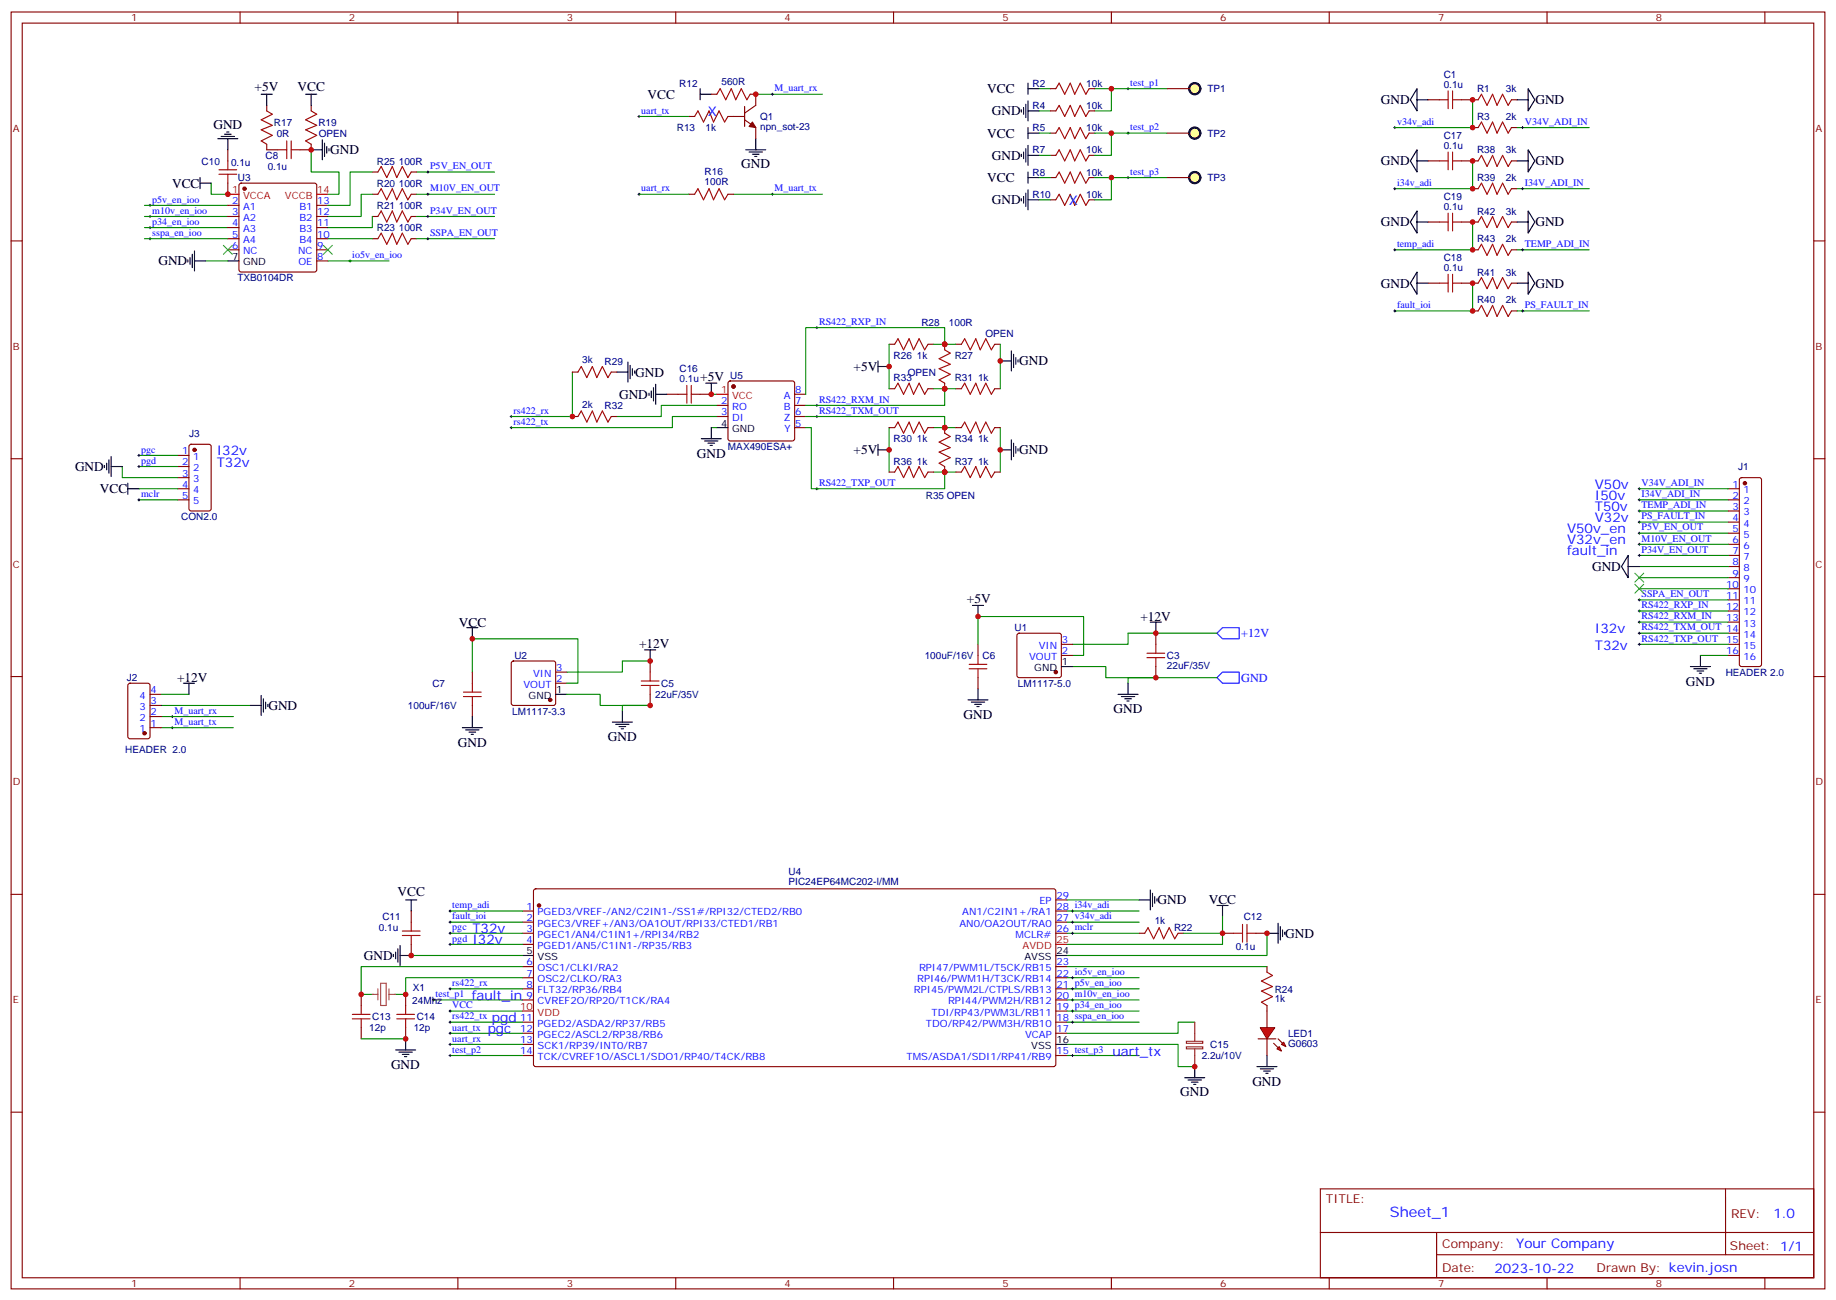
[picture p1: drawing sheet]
<svg xmlns="http://www.w3.org/2000/svg" width="583mm" height="413mm" viewBox="0 0 583 413" stroke-linecap="round" stroke-linejoin="round" font-family="sans-serif">
<g fill="none" stroke="#870000" stroke-width=".35">
<path d="M3.5 3.8h575.8v405.4h-575.8zM7.1 7.3h568.6v398.3h-568.6zM76.2 3.8v3.5M145.3 3.8v3.5M214.5 3.8v3.5M283.6 3.8v3.5M352.8 3.8v3.5M421.9 3.8v3.5M491.1 3.8v3.5M560.2 3.8v3.5M118.2 54.6h1.7M130.5 54.6h1.8"/>
<path d="M333.4 56.4h1.7M345.7 56.4h1.8M3.5 76.5h3.6M218.7 61.7h1.8M231.1 61.7h1.7M575.7 76.5h3.6M227.5 128.7h3.6M227.5 132.2h3.6M231.3 121.1l.5-.2h19.7l.5 .2 .2 .5v17.7l-.2 .5-.5 .2h-19.7l-.5-.3-.2-.4v-17.7zM252.2 128.7h3.6M252.2 132.2h3.6M252.2 135.7h3.6"/>
<path d="M252.2 125.2h3.6M3.5 145.6h3.6M548.6 155.2h3.5M548.6 158.7h3.5M552.3 151.8l.5-.2h5.6l.5 .2 .3 .5v58.6l-.3 .5-.5 .2h-5.6l-.5-.2-.2-.5v-58.6zM575.7 145.6h3.6M548.6 162.2h3.5M548.6 165.7h3.5M548.6 169.3h3.5M548.6 172.8h3.5M548.6 176.3h3.5M548.6 179.8h3.5"/>
<path d="M548.6 183.4h3.5M548.6 186.9h3.5M548.6 190.4h3.5M548.6 194h3.5M548.6 197.5h3.5M3.5 214.8h3.6M40.8 217.1l.5-.2h5.6l.7 .4v16.5l-.4 .7h-5.9l-.7-.4v-16.5zM149.9 213.4v3.5M206.4 209.8v3.6M310.4 204.5v3.6M310.4 215.1v3.6M323 201.2l.5-.2h12.7l.5 .2 .2 .5v12.7l-.2 .5-.5 .2h-12.7l-.5-.2-.2-.5v-12.7z"/>
<path d="M336.9 204.5h3.5M336.9 208.1h3.5M366.9 201v3.5M366.9 211.6v3.5M548.6 201h3.5M548.6 204.5h3.5M548.6 208.1h3.5M575.7 214.8h3.6M47.6 231h3.6M47.6 227.5h3.6M47.6 223.9h3.6M47.6 220.4h3.6"/>
<path d="M149.9 223.9v3.6M206.4 220.4v3.5M3.5 283.9h3.6M575.7 283.9h3.6M3.5 353.1h3.6M575.7 353.1h3.6M419.1 377.4h156.6v28.2h-156.6zM547.7 377.4v20.9M419.1 391.2h156.5M456 398.3h119.6M456 391.2v14.2M76.2 405.6v3.6"/>
<path d="M145.3 405.6v3.6M214.5 405.6v3.6M283.6 405.6v3.6M352.8 405.6v3.6M421.9 405.6v3.6M491.1 405.6v3.6M560.2 405.6v3.6"/>
</g>
<g fill="none" stroke="#008700" stroke-width=".35">
<path d="M202.8 61.7h15.9M232.8 61.7h28.3M225.8 135.7h1.7M225.8 125.2h1.7M310.4 204.5v-8.8h33.6v12.4h-3.6M340.4 211.6h10.6v3.5h15.9M366.9 215.1h-8.8v1.8M366.9 215.1h19.4M386.3 201h-28.2v3.5h-17.7M539.8 208.1h8.8M51.2 231h22.9M51.2 227.5h22.9"/>
<path d="M51.2 223.9h28.2M51.2 220.4h8.8"/>
</g>
<g fill="#870000" stroke="#870000" stroke-width=".35">
<circle cx="232.8" cy="122.7" r=".53"/>
<circle cx="45.9" cy="232.8" r=".53"/>
<circle cx="553.9" cy="153.4" r=".53"/>
<circle cx="335.1" cy="213.4" r=".53"/>
</g>
<path d="M227.5 125.2h3.6" fill="none" stroke="#f00" stroke-width=".35"/>
<g fill="none" stroke="#000" stroke-width=".35">
<path d="M326.3 56.4h3.5M326.3 54.6v3.5M227.5 135.7h3.6M148.2 199.2h3.5M149.9 199.2v3.6M308.7 192.2h3.5M310.4 192.2v3.5M365.1 197.5h3.6M366.9 197.5v3.5M58.2 216.9h3.5M60 216.9v3.5M204.6 206.3h3.5"/>
<path d="M206.4 206.3v3.5M310.4 218.7v3.5M336.9 211.6h3.5M358.1 216.9v3.5M536.6 211.6h6.3M537.6 212.3h4.3M538.7 213h2.1M539.4 213.7h.7M539.8 208.1v3.5M79.4 223.9h3.5M82.9 220.8v6.3M83.6 221.8v4.3"/>
<path d="M84.3 222.9v2.1M85 223.6v.7M307.3 222.2h6.3M308.3 222.9h4.3M309.4 223.6h2.1M310.1 224.3h.7M354.9 220.4h6.3M356 221.1h4.2M357 221.8h2.1M357.7 222.5h.7"/>
</g>
<g fill="none" stroke="#000" stroke-width=".32">
<path d="M357.7 28.2h.7M358.1 27.8v.7M357.7 56.4h.7M357.7 42.3h.7M358.1 41.9v.7M358.1 56v.7M202.5 61.7h.7M202.8 61.3v.7M244.8 61.7h.7M245.2 61.3v.7M520 158.7h.7M520 155.2h.7"/>
<path d="M520.3 154.8v.7M520.3 158.3v.7M520 165.7h.7M520 162.2h.7M520 172.8h.7M520 169.3h.7M520.3 161.9v.7M520.3 165.4v.7M520.3 168.9v.7M520.3 172.4v.7M520 197.5h.7M520 194h.7"/>
<path d="M520 190.4h.7M520.3 190.1v.7M520.3 193.6v.7M520.3 197.1v.7M54.3 231h.7M54.3 227.5h.7M54.7 227.1v.7M54.7 230.6v.8"/>
</g>
<g fill="none" stroke="#a10000" stroke-width=".35">
<path d="M119.9 54.6l1.1-1.8 1.8 3.6 1.7-3.6 1.4 3.6 1.8-3.6 1.8 3.6 1-1.8M335.1 56.4l1.1-1.8 1.8 3.5 1.7-3.5 1.4 3.5 1.8-3.5 1.8 3.5 1-1.7M220.5 61.7l1-1.8 1.8 3.5 1.8-3.5 1.4 3.5 1.7-3.5 1.8 3.5 1.1-1.7M147.1 219.7h5.7M149.9 216.9v2.8M203.6 216.2h5.6M203.6 217.6h5.6M206.4 213.4v2.8M206.4 217.6v2.8M307.6 210.9h5.7M307.6 212.3h5.7M310.4 208.1v2.8"/>
<path d="M310.4 212.3v2.8M364.1 207.4h5.6M364.1 208.8h5.6M366.9 204.5v2.9M366.9 208.8v2.8M147.1 221.1h5.7M149.9 221.1v2.8"/>
</g>
<path d="M386.3 215.1l1.8-1.7h5.2v3.5h-5.2zM386.3 201l1.8-1.8h5.2v3.6h-5.2z" fill="none" stroke="#00f" stroke-width=".35"/>
<circle cx="379.2" cy="56.4" r="1.76" fill="#ff9" stroke="#000" stroke-width=".71"/>
<path d="M333.4 42.3h1.7M345.7 42.3h1.8M370.4 56.4h7.1M333.4 63.4h1.7M345.7 63.4h1.8" fill="none" stroke="#870000" stroke-width=".35"/>
<path d="M329.8 56.4h3.6M347.5 56.4h22.9M352.8 56.4v7h-5.3M329.8 63.4h3.6" fill="none" stroke="#008700" stroke-width=".35"/>
<path d="M326.3 40.5v3.5M326.3 42.3h3.5M324.2 63.1v.7M324.9 62.4v2.1M325.6 61.3v4.2M326.3 63.4h3.5M326.3 60.3v6.3" fill="none" stroke="#000" stroke-width=".35"/>
<path d="M335.1 42.3l1.1-1.8 1.8 3.5 1.7-3.5 1.4 3.5 1.8-3.5 1.8 3.5 1-1.7M335.1 63.4l1.1-1.7 1.8 3.5 1.7-3.5 1.4 3.5 1.8-3.5 1.8 3.5 1-1.8" fill="none" stroke="#a10000" stroke-width=".35"/>
<circle cx="379.2" cy="42.3" r="1.76" fill="#ff9" stroke="#000" stroke-width=".71"/>
<path d="M333.4 35.2h1.7M345.7 35.2h1.8M333.4 49.3h1.7M345.7 49.3h1.8M370.4 42.3h7.1" fill="none" stroke="#870000" stroke-width=".35"/>
<path d="M329.8 35.2h3.6M329.8 28.2h3.6M347.5 28.2h22.9M352.8 28.2v7h-5.3M329.8 42.3h3.6M329.8 49.3h3.6M347.5 42.3h22.9M352.8 42.3v7h-5.3" fill="none" stroke="#008700" stroke-width=".35"/>
<path d="M324.2 34.9v.7M324.9 34.1v2.2M325.6 33.1v4.2M326.3 32v6.4M326.3 35.2h3.5M324.2 49v.7M324.9 48.3v2.1M325.6 47.2v4.2M326.3 49.3h3.5M326.3 46.1v6.4" fill="none" stroke="#000" stroke-width=".35"/>
<path d="M335.1 35.2l1.1-1.8 1.8 3.6 1.7-3.6 1.4 3.6 1.8-3.6 1.8 3.6 1-1.8M335.1 49.3l1.1-1.7 1.8 3.5 1.7-3.5 1.4 3.5 1.8-3.5 1.8 3.5 1-1.8" fill="none" stroke="#a10000" stroke-width=".35"/>
<circle cx="379.2" cy="28.2" r="1.76" fill="#ff9" stroke="#000" stroke-width=".71"/>
<g fill="none" stroke="#870000" stroke-width=".35">
<path d="M84.7 33.4v1.8M98.8 33.4v1.8M218.7 37h1.8M225.8 29.9h1.7M231.1 37h5.3M236.4 38l3.5 2.5v3.5M236.4 33.8v6.3M238.1 29.9h1.8v3.5l-3.5 2.5M333.4 28.2h1.7M345.7 28.2h1.8M370.4 28.2h7.1M453.3 31.7h3.5"/>
<path d="M463.9 31.7h5.3M479.8 31.7h1.7M72.3 47.6v3.5M72.3 58.1v3.6M76.1 58.3l.5-.2h23.2l.5 .2 .2 .5v26.9l-.2 .5-.5 .2h-23.2l-.5-.3-.3-.4v-26.9zM84.7 45.8v1.8h3.5M98.8 45.8v1.8h-3.6M467.4 40.5h1.8M479.8 40.5h1.7M72.3 75.8h3.5M72.3 68.7h3.5M72.3 65.2h3.5"/>
<path d="M72.3 72.2h3.5M72.3 79.3h3.5M100.5 75.8h3.6M100.5 68.7h3.6M100.5 65.2h3.6M100.5 72.2h3.6M100.5 79.3h3.6M118.2 75.8h1.7M118.2 68.7h1.7M118.2 61.7h1.7M130.5 75.8h1.8M130.5 68.7h1.8"/>
<path d="M130.5 61.7h1.8M100.5 82.8h3.6M181.7 118.1h1.7M194 118.1h1.8M282.2 109.3h1.8M294.6 109.3h1.7M299.9 109.3v1.8M303.4 109.3h1.8M315.7 109.3h1.8M181.7 132.2h1.7M194 132.2h1.8M211.7 125.2h3.5"/>
<path d="M222.2 125.2h3.6M282.2 123.4h1.8M282.2 135.7h1.8M294.6 123.4h1.7M294.6 135.7h1.7M299.9 121.6v1.8M299.9 135.7v1.8M303.4 123.4h1.8M303.4 135.7h1.8M315.7 123.4h1.8M315.7 135.7h1.8M282.2 149.9h1.8"/>
<path d="M294.6 149.9h1.7M299.9 148.1v1.8M303.4 149.9h1.8M315.7 149.9h1.8M162.5 210l.5-.2h12.7l.5 .2 .2 .5v12.7l-.2 .5-.5 .2h-12.7l-.5-.2-.2-.5v-12.7zM176.4 216.9h3.5M176.4 213.4h3.5M165.8 289.2h3.5M165.8 292.7h3.5M165.8 296.3h3.5M165.8 299.8h3.5M169.6 282.4l.4-.2h164.7l.4 .7v55.3l-.7 .4-164.6-.1-.5-.6v-55z"/>
<path d="M335.1 285.7h3.6M335.1 289.2h3.6M335.1 292.7h3.6M335.1 296.3h3.6M165.8 306.8h3.5M165.8 310.4h3.5M165.8 313.9h3.5M165.8 317.4h3.5M335.1 306.8h3.6M335.1 310.4h3.6M335.1 313.9h3.6M335.1 317.4h3.6"/>
<path d="M165.8 324.5h3.5M165.8 328h3.5M165.8 335.1h3.5M165.8 331.5h3.5M335.1 321h3.6M335.1 324.5h3.6M335.1 328h3.6M335.1 335.1h3.6"/>
</g>
<g fill="none" stroke="#000" stroke-width=".35">
<path d="M82.9 29.9h3.5M84.7 29.9v3.5M97 29.9h3.5M98.8 29.9v3.5M222.2 29.9h3.6M222.2 28.2v3.5M326.3 28.2h3.5M326.3 26.4v3.5M98.8 47.6h3.5M102.3 44.4v6.3M103 45.4v4.3M103.7 46.5v2.1"/>
<path d="M104.4 47.2v.7M236.7 47.6h6.4M237.8 48.3h4.2M238.8 49h2.1M239.5 49.7h.7M239.9 44v3.6M61.7 79.7v6.3M59.6 82.5v.7M60.3 81.8v2.1M61 80.7v4.2M61.7 82.8h3.6M72.3 82.8h3.5"/>
<path d="M195.8 118.1h3.5M199.3 114.9v6.4M200 116v4.2M200.7 117.1v2.1M201.4 117.8v.7M278.7 114.6v3.5M278.7 116.3h3.5M317.5 114.6h3.5M321 111.4v6.4M321.7 112.5v4.2M322.4 113.5v2.1M323.1 114.2v.7"/>
<path d="M206 124.8v.7M206.7 124.1v2.1M207.4 123v4.3M208.1 125.2h3.6M208.1 122v6.3M222.6 139.3h6.4M223.7 140h4.2M224 121.6h3.5M225.8 121.6v3.6M225.8 135.7v3.6M321 139.6v6.4M224.7 140.7h2.1"/>
<path d="M225.4 141.4h.7M278.7 142.8h3.5M278.7 141v3.6M317.5 142.8h3.5M321.7 140.7v4.2M322.4 141.7v2.2M323.1 142.5v.7M146.8 231h6.3M147.8 231.7h4.2M148.9 232.4h2.1M149.6 233.1h.7M149.9 227.5v3.5"/>
<path d="M176.4 220.4h3.5M194.4 229.2h6.3M195.4 229.9h4.3M196.5 230.6h2.1M197.2 231.4h.7M197.6 225.7v3.5M165.8 303.3h3.5M335.1 303.3h3.6M335.1 331.5h3.6"/>
</g>
<g fill="none" stroke="#a10000" stroke-width=".35">
<path d="M84.7 35.2l1.7 1.1-3.5 1.7 3.5 1.8-3.5 1.4 3.5 1.8-3.5 1.7 1.8 1.1M98.8 35.2l1.7 1.1-3.5 1.7 3.5 1.8-3.5 1.4 3.5 1.8-3.5 1.7 1.8 1.1M220.5 37l1-1.8 1.8 3.5 1.8-3.5 1.4 3.5 1.7-3.5 1.8 3.5 1.1-1.7M227.5 29.9l1.1-1.7 1.8 3.5 1.7-3.5 1.4 3.5 1.8-3.5 1.8 3.5 1-1.8M335.1 28.2l1.1-1.8 1.8 3.5 1.7-3.5 1.4 3.5 1.8-3.5 1.8 3.5 1-1.7M456.8 31.7h2.9M459.7 28.9v5.6M461.1 31.7h2.8M461.1 28.9v5.6M469.2 31.7l1.1-1.8 1.7 3.5 1.8-3.5 1.4 3.5 1.8-3.5 1.7 3.5 1.1-1.7M69.5 55.3h5.6M69.5 53.9h5.6"/>
<path d="M72.3 51.1v2.8M72.3 55.3v2.8M88.2 47.6h2.8M91 44.7v5.7M92.4 44.7v5.7M92.4 47.6h2.8M469.2 40.5l1.1-1.8 1.7 3.6 1.8-3.6 1.4 3.6 1.8-3.6 1.7 3.6 1.1-1.8M119.9 75.8l1.1-1.8 1.8 3.5 1.7-3.5 1.4 3.5 1.8-3.5 1.8 3.5 1-1.7M119.9 68.7l1.1-1.7 1.8 3.5 1.7-3.5 1.4 3.5 1.8-3.5 1.8 3.5 1-1.8M119.9 61.7l1.1-1.8 1.8 3.5 1.7-3.5 1.4 3.5 1.8-3.5 1.8 3.5 1-1.7M183.4 118.1l1.1-1.8 1.8 3.6 1.7-3.6 1.4 3.6 1.8-3.6 1.8 3.6 1-1.8M284 109.3l1-1.8 1.8 3.6 1.8-3.6 1.4 3.6 1.7-3.6 1.8 3.6 1.1-1.8"/>
<path d="M299.9 111.1l1.7 1-3.5 1.8 3.5 1.7-3.5 1.5 3.5 1.7-3.5 1.8 1.8 1M305.2 109.3l1-1.8 1.8 3.6 1.7-3.6 1.4 3.6 1.8-3.6 1.8 3.6 1-1.8M183.4 132.2l1.1-1.7 1.8 3.5 1.7-3.5 1.4 3.5 1.8-3.5 1.8 3.5 1-1.8M215.2 125.2h2.8M218 122.3v5.7M219.4 125.2h2.8M219.4 122.3v5.7M284 123.4l1-1.8 1.8 3.6 1.8-3.6 1.4 3.6 1.7-3.6 1.8 3.6 1.1-1.8M284 135.7l1-1.7 1.8 3.5 1.8-3.5 1.4 3.5 1.7-3.5 1.8 3.5 1.1-1.8M299.9 137.5l1.7 1.1-3.5 1.7 3.5 1.8-3.5 1.4 3.5 1.8-3.5 1.7 1.8 1.1M305.2 123.4l1-1.8 1.8 3.6 1.7-3.6 1.4 3.6 1.8-3.6 1.8 3.6 1-1.8M305.2 135.7l1-1.7 1.8 3.5 1.7-3.5 1.4 3.5 1.8-3.5 1.8 3.5 1-1.8"/>
<path d="M284 149.9l1-1.8 1.8 3.5 1.8-3.5 1.4 3.5 1.7-3.5 1.8 3.5 1.1-1.7M305.2 149.9l1-1.8 1.8 3.5 1.7-3.5 1.4 3.5 1.8-3.5 1.8 3.5 1-1.7"/>
</g>
<g fill="none" stroke="#008700" stroke-width=".35">
<path d="M202.8 37h15.9M239.9 29.9h21.2M467.4 31.7v8.8h-24.7M45.9 75.8h26.4M45.9 72.2h26.4M45.9 68.7h26.4M45.9 65.2h26.4M65.3 82.8h7M181.7 118.1v14.1h-19.4M282.2 109.3v14.1M296.3 109.3h7.1M299.9 109.3v-5.3h-44.1v21.2"/>
<path d="M317.5 109.3v14.1M227.5 132.2h-14.1v3.5h-51.1M227.5 128.7h-17.6v3.5h-14.1M255.8 135.7h1.7v19.5h42.4v-5.3M255.8 132.2h44.1v3.5M282.2 135.7v14.2M296.3 135.7h7.1M296.3 123.4h7.1M299.9 123.4v5.3h-44.1M317.5 135.7v14.2M296.3 149.9h7.1M149.9 213.4v-10.6h33.5v14.1h-3.5"/>
<path d="M206.4 209.8h-8.8v3.6h-17.7M179.9 220.4h10.6v3.5h15.9h-8.8v1.8M142.9 289.2h22.9M142.9 296.3h22.9M142.9 292.7h22.9M142.9 299.8h22.9M338.7 285.7h22.9M338.7 289.2h22.9M338.7 296.3h22.9M338.7 292.7h22.9M388.1 296.3v3.5h-49.4M402.2 296.3v7h-63.5"/>
<path d="M130.5 303.3h35.3M137.6 317.4h28.2M142.9 313.9h22.9M165.8 306.8h-51.1v8.9h3.5M165.8 310.4h-37v5.3h-3.6M338.7 310.4h22.9M338.7 317.4h22.9M338.7 313.9h22.9M142.9 321h22.9M142.9 324.5h22.9M142.9 335.1h22.9M142.9 331.5h22.9"/>
<path d="M142.9 328h22.9M338.7 331.5h35.2v7.1h5.3M338.7 321h22.9M338.7 324.5h22.9M338.7 335.1h22.9M379.2 324.5h-5.3v3.5h-35.2"/>
</g>
<g fill="none" stroke="#000" stroke-width=".32">
<path d="M202.5 37h.7M202.8 36.6v.7M244.8 29.9h.7M245.2 29.6v.7M442.4 40.5h.7M442.7 40.1v.8M47.3 72.2h.7M47.3 68.7h.7M47.3 65.2h.7M47.3 75.8h.7M47.6 64.8v.7M47.6 68.4v.7"/>
<path d="M47.6 71.9v.7M47.6 75.4v.7M110.8 82.8h.7M111.1 82.5v.7M258.9 104h.7M259.3 103.6v.8M161.9 132.2h.7M161.9 135.7h.7M162.3 131.9v.7M162.3 135.4v.7M258.9 132.2h.7M258.9 128.7h.7"/>
<path d="M259.3 128.3v.7M259.3 131.9v.7M258.9 155.2h.7M259.3 154.8v.7M142.5 292.7h.7M142.5 289.2h.7M142.9 288.9v.7M142.9 292.4v.7M340.1 292.7h.7M340.1 289.2h.7M340.4 288.9v.7M340.4 292.4v.7"/>
<path d="M142.5 313.9h.7M142.9 313.5v.8M340.1 313.9h.7M340.1 310.4h.7M340.1 317.4h.7M340.4 310v.7M340.4 313.5v.8M340.4 317.1v.7M142.5 324.5h.7M142.5 328h.7M142.5 331.5h.7M142.9 324.1v.7"/>
<path d="M142.9 327.7v.7M142.9 331.2v.7M340.1 324.5h.7M340.1 321h.7M340.4 320.6v.7M340.4 324.1v.7"/>
</g>
<g fill="#870000" stroke="#870000" stroke-width=".35">
<path d="M238.8 38.7l1.1 1.8-2.1-.4z"/>
<circle cx="174.6" cy="222.2" r=".53"/>
<circle cx="77.6" cy="59.9" r=".53"/>
<circle cx="171.1" cy="287.4" r=".53"/>
</g>
<path d="M72.3 61.7h3.5M100.5 61.7h3.6M335.1 299.8h3.6M165.8 321h3.5" fill="none" stroke="#f00" stroke-width=".35"/>
<path d="M70.9 77.9l2.8 2.8M73.7 77.9l-2.8 2.8M102.7 77.9l2.8 2.8M105.5 77.9l-2.8 2.8" fill="none" stroke="#3c3" stroke-width=".35"/>
<g fill="#f00" stroke="#870000" stroke-width=".35">
<path d="M400 326.2h4.6l-2.4 3.6z"/>
<path d="M399.3 329.8h5.7z"/>
</g>
<g fill="#870000" stroke="#870000" stroke-width=".35">
<path d="M405.7 329.8l1.4 1.4z"/>
<path d="M404.3 331.2l1.4 1.4z"/>
</g>
<g fill="#f00" stroke="#870000" stroke-width=".35">
<path d="M406.8 331.5l.7-.7 .7 1.4z"/>
<path d="M405.3 333l.7-.8 .8 1.5z"/>
</g>
<path d="M361.6 296.3h1.8M373.9 296.3h1.8M388.1 296.3h3.5M398.6 296.3h3.6M402.2 306.8v1.8M402.2 319.2v7M402.2 329.8v5.3" fill="none" stroke="#870000" stroke-width=".35"/>
<g fill="none" stroke="#000" stroke-width=".35">
<path d="M361.6 285.7h3.5M365.1 282.5v6.4M365.8 283.6v4.2M366.5 284.6v2.1M367.2 285.3v.7M386.3 287.4h3.5M388.1 287.4v3.6M402.2 296.3h3.5M405.7 293.1v6.3M406.4 294.1v4.3M407.1 295.2v2.1M407.8 295.9v.7"/>
<path d="M379.2 338.6v3.5M399 338.6h6.3M400 339.3h4.3M402.2 335.1v3.5M376.1 342.1h6.3M377.1 342.8h4.3M378.2 343.5h2.1M378.9 344.2h.7M401.1 340h2.1M401.8 340.7h.7"/>
</g>
<path d="M363.4 296.3l1-1.8 1.8 3.5 1.7-3.5 1.5 3.5 1.7-3.5 1.8 3.5 1-1.7M391.6 296.3h2.8M394.4 293.4v5.7M395.8 296.3h2.8M395.8 293.4v5.7M402.2 308.6l1.7 1.1-3.5 1.7 3.5 1.8-3.5 1.4 3.5 1.8-3.5 1.7 1.8 1.1" fill="none" stroke="#a10000" stroke-width=".35"/>
<path d="M376.6 330.6h5.2v.6h-5.2zM376.6 332.3h5.2v.7h-5.2zM379.2 324.5v6M379.2 333v5.6" fill="none" stroke="#8c2424" stroke-width=".35"/>
<path d="M388.1 291v5.3h-12.4M338.7 306.8h63.5" fill="none" stroke="#008700" stroke-width=".35"/>
<path d="M142.5 296.3h.7M142.5 299.8h.7M142.9 295.9v.7M142.9 299.4v.7" fill="none" stroke="#000" stroke-width=".32"/>
<path d="M118.2 315.7h1.7M119.9 313.9v3.5M120.8 312.1h1.8v7.1h-1.8zM123.5 313.9v3.5M123.5 315.7h1.7" fill="none" stroke="#a64a4a" stroke-width=".35"/>
<g fill="#a64a4a">
<circle cx="118.2" cy="315.7" r=".18"/>
<circle cx="125.2" cy="315.7" r=".18"/>
</g>
<g fill="none" stroke="#a10000" stroke-width=".35">
<path d="M456.8 51.1h2.9M459.7 48.3v5.6M461.1 51.1h2.8M461.1 48.3v5.6M469.2 51.1l1.1-1.8 1.7 3.5 1.8-3.5 1.4 3.5 1.8-3.5 1.7 3.5 1.1-1.7M469.2 59.9l1.1-1.8 1.7 3.6 1.8-3.6 1.4 3.6 1.8-3.6 1.7 3.6 1.1-1.8M456.8 70.5h2.9M459.7 67.7v5.6M461.1 67.7v5.6M461.1 70.5h2.8M469.2 70.5l1.1-1.8 1.7 3.5 1.8-3.5 1.4 3.5 1.8-3.5 1.7 3.5 1.1-1.7M469.2 79.3l1.1-1.8 1.7 3.6 1.8-3.6 1.4 3.6 1.8-3.6 1.7 3.6 1.1-1.8"/>
<path d="M456.8 89.9h2.9M459.7 87.1v5.6M461.1 87.1v5.6M461.1 89.9h2.8M469.2 98.7l1.1-1.8 1.7 3.6 1.8-3.6 1.4 3.6 1.8-3.6 1.7 3.6 1.1-1.8M469.2 89.9l1.1-1.8 1.7 3.6 1.8-3.6 1.4 3.6 1.8-3.6 1.7 3.6 1.1-1.8M127.7 297h5.6M127.7 295.6h5.6M130.5 292.7v2.9M130.5 297v2.8M114.7 319.2v2.8M128.8 319.2v2.8"/>
<path d="M111.8 323.4h5.7M111.8 322h5.7M114.7 323.4v2.8M125.9 323.4h5.7M125.9 322h5.7M128.8 323.4v2.8"/>
</g>
<g fill="none" stroke="#870000" stroke-width=".35">
<path d="M453.3 51.1h3.5M463.9 51.1h5.3M467.4 59.9h1.8M479.8 51.1h1.7M479.8 59.9h1.7M453.3 70.5h3.5M463.9 70.5h5.3M467.4 79.3h1.8M479.8 70.5h1.7M479.8 79.3h1.7M453.3 89.9h3.5M463.9 89.9h5.3"/>
<path d="M467.4 98.7h1.8M479.8 98.7h1.7M479.8 89.9h1.7M56.4 144.6h3.6M56.4 148.1h3.6M56.4 151.6h3.6M56.4 155.2h3.6M56.4 158.7h3.6M60.2 141.2l.5-.2h5.6l.7 .5v20l-.4 .7h-5.9l-.7-.5v-20zM130.5 289.2v3.5M130.5 299.8v3.5M114.7 315.7v3.5"/>
<path d="M128.8 315.7v3.5M114.7 326.2v3.6M128.8 326.2v3.6"/>
</g>
<g fill="none" stroke="#000" stroke-width=".35">
<path d="M449.8 28.2v7l-2.1-3.5zM449.8 31.7h3.5M481.5 31.7h3.6M485.1 28.2l2.1 3.5-2.1 3.5zM63.5 58.1h3.5M63.5 56.4v3.5M69.1 44h6.4M70.2 43.3h4.2M71.3 42.6h2.1M72 41.9h.7M72.3 44v3.6M449.8 47.6v7l-2.1-3.5z"/>
<path d="M449.8 51.1h3.5M481.5 51.1h3.6M485.1 47.6l2.1 3.5-2.1 3.5zM449.8 67v7l-2.1-3.5zM449.8 70.5h3.5M481.5 70.5h3.6M485.1 67l2.1 3.5-2.1 3.5zM449.8 86.4v7l-2.1-3.5zM449.8 89.9h3.5M481.5 89.9h3.6M485.1 86.4l2.1 3.5-2.1 3.5zM33.2 147.7v.7"/>
<path d="M33.9 147v2.2M34.6 146v4.2M35.3 148.1h3.5M35.3 144.9v6.4M40.6 155.2h3.5M40.6 153.4v3.5M516.8 176.3v7.1l-2.1-3.6zM516.8 179.8h3.5M128.8 285.7h3.5M130.5 285.7v3.5M124.9 303v.7M125.6 302.3v2.1"/>
<path d="M126.3 301.2v4.2M127 303.3h3.5M127 300.1v6.4M125.6 333.3h6.3M126.6 334h4.3M127.7 334.7h2.1M128.4 335.4h.7M128.8 329.8v3.5"/>
</g>
<g fill="none" stroke="#008700" stroke-width=".35">
<path d="M67 58.1v3.6h5.3M98.8 47.6v7h8.8v7.1h-3.5M118.2 54.6h-7.1v10.6h-7M132.3 54.6h24.7M467.4 51.1v8.8h-24.7M481.5 40.5h23M481.5 59.9h23M104.1 75.8h14.1M118.2 61.7h-3.5v7h-10.6M118.2 68.7v3.5h-14.1M132.3 75.8h24.7M132.3 61.7h24.7"/>
<path d="M132.3 68.7h24.7M467.4 70.5v8.8h-24.7M481.5 79.3h23M104.1 82.8h19.4M467.4 89.9v8.8h-24.7M481.5 98.7h23M38.8 148.1v3.5h17.6M44.1 144.6h12.3M44.1 148.1h12.3M44.1 155.2h12.3M44.1 158.7h12.3M520.3 155.2h28.3"/>
<path d="M520.3 158.7h28.3M520.3 162.2h28.3M520.3 165.7h28.3M520.3 179.8h28.3M520.3 176.3h28.3M520.3 172.8h28.3M520.3 169.3h28.3M520.3 197.5h28.3M520.3 194h28.3M520.3 190.4h28.3M520.3 186.9h28.3M520.3 183.4h28.3"/>
<path d="M520.3 204.5h28.3M520.3 201h28.3M114.7 329.8h14.1"/>
</g>
<g fill="none" stroke="#000" stroke-width=".32">
<path d="M135.5 54.6h.7M135.8 54.3v.7M442.4 59.9h.7M442.7 59.5v.8M483 59.9h.7M483 40.5h.7M483.3 40.1v.8M483.3 59.5v.8M135.5 61.7h.7M135.5 68.7h.7M135.5 75.8h.7M135.8 61.3v.7"/>
<path d="M135.8 68.4v.7M135.8 75.4v.7M442.4 79.3h.7M442.7 79v.7M483 79.3h.7M483.3 79v.7M442.4 98.7h.7M442.7 98.4v.7M483 98.7h.7M483.3 98.4v.7M43.7 144.6h.7M43.7 148.1h.7"/>
<path d="M43.7 158.7h.7M44.1 144.2v.7M44.1 147.7v.7M44.1 158.3v.7M520 176.3h.7M520.3 176v.7M520 201h.7M520 204.5h.7M520.3 200.7v.7M520.3 204.2v.7M340.1 296.3h.7M340.4 295.9v.7"/>
<path d="M137.2 317.4h.7M137.6 317.1v.7M142.5 321h.7M142.5 335.1h.7M142.9 320.6v.7M142.9 334.7v.7M340.1 335.1h.7M340.4 334.7v.7"/>
</g>
<circle cx="61.7" cy="142.8" r=".53" fill="#870000" stroke="#870000" stroke-width=".35"/>
<path d="M518.9 182l2.9 2.8M518.9 185.5l2.9 2.8M521.8 182l-2.9 2.8M521.8 185.5l-2.9 2.8" fill="none" stroke="#3c3" stroke-width=".35"/>
<g fill="#c00">
<circle cx="225.8" cy="125.2" r=".88"/>
<circle cx="310.4" cy="195.7" r=".88"/>
<circle cx="149.9" cy="202.8" r=".88"/>
<circle cx="206.4" cy="209.8" r=".88"/>
<circle cx="366.9" cy="201" r=".88"/>
<circle cx="366.9" cy="215.1" r=".88"/>
<circle cx="239.9" cy="29.9" r=".88"/>
<circle cx="299.9" cy="149.9" r=".88"/>
<circle cx="299.9" cy="135.7" r=".88"/>
<circle cx="299.9" cy="109.3" r=".88"/>
<circle cx="299.9" cy="123.4" r=".88"/>
<circle cx="282.2" cy="142.8" r=".88"/>
<circle cx="282.2" cy="116.3" r=".88"/>
<circle cx="181.7" cy="132.2" r=".88"/>
<circle cx="317.5" cy="114.6" r=".88"/>
<circle cx="317.5" cy="142.8" r=".88"/>
<circle cx="352.8" cy="28.2" r=".88"/>
<circle cx="352.8" cy="42.3" r=".88"/>
<circle cx="352.8" cy="56.4" r=".88"/>
<circle cx="467.4" cy="40.5" r=".88"/>
<circle cx="206.4" cy="223.9" r=".88"/>
<circle cx="379.2" cy="338.6" r=".88"/>
<circle cx="388.1" cy="296.3" r=".88"/>
<circle cx="402.2" cy="296.3" r=".88"/>
<circle cx="128.8" cy="329.8" r=".88"/>
<circle cx="128.8" cy="315.7" r=".88"/>
<circle cx="114.7" cy="315.7" r=".88"/>
<circle cx="130.5" cy="303.3" r=".88"/>
<circle cx="72.3" cy="61.7" r=".88"/>
<circle cx="98.8" cy="47.6" r=".88"/>
<circle cx="467.4" cy="31.7" r=".88"/>
<circle cx="467.4" cy="51.1" r=".88"/>
<circle cx="467.4" cy="59.9" r=".88"/>
<circle cx="467.4" cy="98.7" r=".88"/>
<circle cx="467.4" cy="89.9" r=".88"/>
<circle cx="467.4" cy="70.5" r=".88"/>
<circle cx="467.4" cy="79.3" r=".88"/>
</g>
<text font-size="4.6" fill="#00f" x="441.2" y="386.4">Sheet_1</text>
<g font-size="4.2">
<text x="80.8" y="28.7">+5V</text>
<text x="94.5" y="28.7">VCC</text>
<text x="313.4" y="29.5">VCC</text>
<text x="205.6" y="31.3">VCC</text>
<text x="438.3" y="33.1">GND</text>
<text x="487.4" y="33.1">GND</text>
<text x="67.7" y="40.8">GND</text>
<text x="314.9" y="36.6">GND</text>
<text x="313.4" y="43.6">VCC</text>
<text x="104.8" y="49">GND</text>
<text x="235.3" y="53.2">GND</text>
<text x="314.9" y="50.8">GND</text>
<text x="438.3" y="52.5">GND</text>
<text x="487.4" y="52.5">GND</text>
<text x="54.6" y="59.6">VCC</text>
<text x="313.4" y="57.8">VCC</text>
<text x="314.9" y="64.9">GND</text>
<text x="438.3" y="71.9">GND</text>
<text x="487.4" y="71.9">GND</text>
<text x="50.3" y="84.2">GND</text>
<text x="438.3" y="91.3">GND</text>
<text x="487.4" y="91.3">GND</text>
<text x="201.6" y="119.5">GND</text>
<text x="271" y="117.8">+5V</text>
<text x="323.5" y="116">GND</text>
<text x="222.2" y="120.9">+5V</text>
<text x="196.5" y="126.6">GND</text>
<text x="23.8" y="149.5">GND</text>
<text x="221.2" y="145.4">GND</text>
<text x="271" y="144.2">+5V</text>
<text x="323.5" y="144.2">GND</text>
<text x="31.7" y="156.6">VCC</text>
<text x="505.4" y="181.3">GND</text>
<text x="306.9" y="191.5">+5V</text>
<text x="362" y="197.1">+12V</text>
<text x="145.7" y="198.9">VCC</text>
<text x="202.8" y="205.6">+12V</text>
<text x="56.2" y="216.6">+12V</text>
<text x="535.2" y="217.7">GND</text>
<text x="85.2" y="225.4">GND</text>
<text x="353.5" y="226.5">GND</text>
<text x="305.9" y="228.3">GND</text>
<text x="145.3" y="237.1">GND</text>
<text x="193" y="235.3">GND</text>
<text x="126.2" y="284.6">VCC</text>
<text x="367.4" y="287.1">GND</text>
<text x="383.7" y="287.1">VCC</text>
<text x="408" y="297.7">GND</text>
<text x="115.5" y="304.8">GND</text>
<text x="124.1" y="339.5">GND</text>
<text x="374.6" y="347.8">GND</text>
<text x="397.5" y="344.8">GND</text>
</g>
<g font-size="4.2" fill="#00f">
<text x="224.6" y="37">X</text>
<text x="339.3" y="65.2">X</text>
<text x="68.8" y="144.6">I32v</text>
<text x="68.8" y="148.1">T32v</text>
<text x="506.2" y="155.2">V50v</text>
<text x="506.2" y="158.7">I50v</text>
<text x="506.2" y="162.2">T50v</text>
<text x="506.2" y="165.7">V32v</text>
<text x="497.4" y="169.3">V50v_en</text>
<text x="497.4" y="172.8">V32v_en</text>
<text x="497.4" y="176.3">fault_in</text>
<text x="506.2" y="201">I32v</text>
<text x="506.2" y="206.3">T32v</text>
<text x="149.9" y="296.3">T32v</text>
<text x="149.9" y="299.8">I32v</text>
<text x="149.8" y="317.4">fault_in</text>
<text x="154.8" y="328">pgc</text>
<text x="156.1" y="324.5">pgd</text>
<text x="353.1" y="335.1">uart_tx</text>
<text x="562.9" y="386.7">1.0</text>
<text x="481.3" y="396.2">Your Company</text>
<text x="474.4" y="404">2023-10-22</text>
</g>
<g font-size="3.9" fill="#00f">
<text x="394" y="202.3">+12V</text>
<text x="394" y="216.4">GND</text>
</g>
<g font-size="3.9" fill="#800">
<text x="420.9" y="382">TITLE:</text>
<text x="549.5" y="386.7">REV:</text>
<text x="457.8" y="396.2">Company:</text>
<text x="549.1" y="396.8">Sheet: 1/1</text>
<text x="457.8" y="403.9">Date:</text>
<text x="506.8" y="403.9">Drawn By: kevin.josn</text>
</g>
<g font-size="3.2" fill="#800">
<text x="41.6" y="6.8">1</text>
<text x="110.8" y="6.8">2</text>
<text x="179.9" y="6.8">3</text>
<text x="249.1" y="6.8">4</text>
<text x="318.2" y="6.8">5</text>
<text x="387.3" y="6.8">6</text>
<text x="456.5" y="6.8">7</text>
<text x="525.6" y="6.8">8</text>
<text x="4.1" y="41.9">A</text>
<text x="576.3" y="41.9">A</text>
<text x="4.1" y="111.1">B</text>
<text x="576.3" y="111.1">B</text>
<text x="4.1" y="180.2">C</text>
<text x="576.3" y="180.2">C</text>
<text x="4.1" y="249.3">D</text>
<text x="576.3" y="249.3">D</text>
<text x="4.1" y="318.5">E</text>
<text x="576.3" y="318.5">E</text>
<text x="41.6" y="408.6">1</text>
<text x="110.8" y="408.6">2</text>
<text x="179.9" y="408.6">3</text>
<text x="249.1" y="408.6">4</text>
<text x="318.2" y="408.6">5</text>
<text x="387.3" y="408.6">6</text>
<text x="456.5" y="408.6">7</text>
<text x="525.6" y="408.6">8</text>
</g>
<g font-size="3.2" fill="#000080">
<text x="215.6" y="27.5">R12</text>
<text x="229" y="27.1">560R</text>
<text x="327.7" y="27.5">R2</text>
<text x="344.8" y="27.5">10k</text>
<text x="383.3" y="29.3">TP1</text>
<text x="458.3" y="27.8">0.1u</text>
<text x="458.3" y="24.6">C1</text>
<text x="468.9" y="29.3">R1</text>
<text x="478" y="29.3">3k</text>
<text x="327.7" y="34.6">R4</text>
<text x="344.8" y="34.6">10k</text>
<text x="86.9" y="39.9">R17</text>
<text x="101" y="39.9">R19</text>
<text x="214.9" y="41.6">R13</text>
<text x="224" y="41.6">1k</text>
<text x="241.3" y="41.2">npn_sot-23</text>
<text x="241.3" y="38">Q1</text>
<text x="327.7" y="41.6">R5</text>
<text x="344.8" y="41.6">10k</text>
<text x="468.9" y="38.1">R3</text>
<text x="478" y="38.1">2k</text>
<text x="87.9" y="43.4">0R</text>
<text x="101.2" y="43.4">OPEN</text>
<text x="383.3" y="43.4">TP2</text>
<text x="458.3" y="47.2">0.1u</text>
<text x="458.3" y="44">C17</text>
<text x="64" y="52.2">C10</text>
<text x="73.3" y="52.6">0.1u</text>
<text x="84.3" y="50.5">C8</text>
<text x="119.6" y="52.3">R25</text>
<text x="126.6" y="52.3">100R</text>
<text x="327.7" y="48.7">R7</text>
<text x="344.8" y="48.7">10k</text>
<text x="468.9" y="48.7">R38</text>
<text x="478" y="48.7">3k</text>
<text x="75.5" y="57.5">U3</text>
<text x="85" y="54">0.1u</text>
<text x="119.6" y="59.3">R20</text>
<text x="126.6" y="59.3">100R</text>
<text x="223.7" y="58.8">100R</text>
<text x="223.7" y="55.7">R16</text>
<text x="327.7" y="55.7">R8</text>
<text x="344.8" y="55.7">10k</text>
<text x="383.3" y="57.5">TP3</text>
<text x="468.9" y="57.5">R39</text>
<text x="478" y="57.5">2k</text>
<text x="327.7" y="62.8">R10</text>
<text x="344.8" y="62.8">10k</text>
<text x="458.3" y="63.4">C19</text>
<text x="119.6" y="66.4">R21</text>
<text x="126.6" y="66.4">100R</text>
<text x="458.3" y="66.6">0.1u</text>
<text x="468.9" y="68.1">R42</text>
<text x="478" y="68.1">3k</text>
<text x="119.6" y="73.4">R23</text>
<text x="126.6" y="73.4">100R</text>
<text x="468.9" y="76.9">R43</text>
<text x="478" y="76.9">2k</text>
<text x="458.3" y="82.8">C18</text>
<text x="75.4" y="89.3">TXB0104DR</text>
<text x="458.3" y="86">0.1u</text>
<text x="468.9" y="87.5">R41</text>
<text x="478" y="87.5">3k</text>
<text x="468.9" y="96.3">R40</text>
<text x="478" y="96.3">2k</text>
<text x="292.5" y="103.4">R28</text>
<text x="301.2" y="103.4">100R</text>
<text x="312.8" y="106.9">OPEN</text>
<text x="283.6" y="114">R26</text>
<text x="291" y="114">1k</text>
<text x="303.1" y="114">R27</text>
<text x="184.8" y="115.3">3k</text>
<text x="191.9" y="115.8">R29</text>
<text x="215.7" y="118.1">C16</text>
<text x="288.1" y="119.3">OPEN</text>
<text x="215.7" y="121.3">0.1u</text>
<text x="231.8" y="120.3">U5</text>
<text x="283.6" y="121">R33</text>
<text x="303.1" y="121">R31</text>
<text x="310.4" y="121">1k</text>
<text x="184.8" y="129.4">2k</text>
<text x="191.9" y="129.9">R32</text>
<text x="60" y="138.6">J3</text>
<text x="231.1" y="142.9">MAX490ESA+</text>
<text x="283.6" y="140.4">R30</text>
<text x="291" y="140.4">1k</text>
<text x="303.1" y="140.4">R34</text>
<text x="310.4" y="140.4">1k</text>
<text x="283.6" y="147.5">R36</text>
<text x="291" y="147.5">1k</text>
<text x="303" y="147.5">R37</text>
<text x="310.4" y="147.5">1k</text>
<text x="551.8" y="149.2">J1</text>
<text x="293.9" y="158.4">R35 OPEN</text>
<text x="57.6" y="165">CON2.0</text>
<text x="322" y="200.4">U1</text>
<text x="163.3" y="209.2">U2</text>
<text x="293.5" y="209.2">100uF/16V</text>
<text x="311.9" y="209.2">C6</text>
<text x="370.4" y="209.1">C3</text>
<text x="370.4" y="212.3">22uF/35V</text>
<text x="547.8" y="214.5">HEADER 2.0</text>
<text x="40.2" y="216.2">J2</text>
<text x="137.2" y="218">C7</text>
<text x="208" y="221.6">22uF/35V</text>
<text x="209.9" y="217.9">C5</text>
<text x="323.1" y="218">LM1117-5.0</text>
<text x="129.5" y="225.1">100uF/16V</text>
<text x="162.6" y="226.9">LM1117-3.3</text>
<text x="39.8" y="239.1">HEADER 2.0</text>
<text x="250.3" y="281">PIC24EP64MC202-I/MM</text>
<text x="250.3" y="277.9">U4</text>
<text x="121.4" y="292.1">C11</text>
<text x="366.5" y="293.4">1k</text>
<text x="394.8" y="292.1">C12</text>
<text x="120.3" y="295.7">0.1u</text>
<text x="372.7" y="295.6">R22</text>
<text x="392.3" y="301.7">0.1u</text>
<text x="131" y="314.7">X1</text>
<text x="404.6" y="315.1">R24</text>
<text x="118.2" y="323.8">C13</text>
<text x="130.9" y="318.6">24Mhz</text>
<text x="132.3" y="323.8">C14</text>
<text x="404.6" y="318.2">1k</text>
<text x="117.2" y="327.4">12p</text>
<text x="131.3" y="327.4">12p</text>
<text x="408.9" y="329.2">LED1</text>
<text x="384.2" y="332.7">C15</text>
<text x="408.9" y="332.3">G0603</text>
<text x="381.5" y="336.2">2.2u/10V</text>
</g>
<g font-size="3.2" fill="#00f">
<text x="245.9" y="29">M_uart_rx</text>
<text x="358.8" y="27.3">test_p1</text>
<text x="203.6" y="36.1">uart_tx</text>
<text x="358.8" y="41.4">test_p2</text>
<text x="443.4" y="39.6">v34v_adi</text>
<text x="484" y="39.6">V34V_ADI_IN</text>
<text x="136.5" y="53.7">P5V_EN_OUT</text>
<text x="358.8" y="55.5">test_p3</text>
<text x="443.4" y="59">i34v_adi</text>
<text x="484" y="59">I34V_ADI_IN</text>
<text x="48.3" y="64.3">p5v_en_ioo</text>
<text x="73.7" y="64.8">2</text>
<text x="100.7" y="64.8">13</text>
<text x="136.5" y="60.8">M10V_EN_OUT</text>
<text x="203.6" y="60.8">uart_rx</text>
<text x="245.9" y="60.8">M_uart_tx</text>
<text x="48.3" y="71.4">p34_en_ioo</text>
<text x="48.3" y="67.8">m10v_en_ioo</text>
<text x="73.7" y="68.4">3</text>
<text x="73.7" y="71.9">4</text>
<text x="77.2" y="66.6">A1</text>
<text x="77.2" y="70.1">A2</text>
<text x="95" y="70.1">B2</text>
<text x="95" y="66.6">B1</text>
<text x="100.7" y="71.9">11</text>
<text x="100.7" y="68.4">12</text>
<text x="136.5" y="67.8">P34V_EN_OUT</text>
<text x="48.3" y="74.9">sspa_en_ioo</text>
<text x="73.7" y="75.4">5</text>
<text x="77.2" y="73.7">A3</text>
<text x="77.2" y="77.2">A4</text>
<text x="95" y="77.2">B4</text>
<text x="95" y="73.7">B3</text>
<text x="100.7" y="75.4">10</text>
<text x="136.5" y="74.9">SSPA_EN_OUT</text>
<text x="73.7" y="79">6</text>
<text x="77.2" y="80.7">NC</text>
<text x="94.6" y="80.7">NC</text>
<text x="100.7" y="82.5">8</text>
<text x="100.7" y="79">9</text>
<text x="111.8" y="82">io5v_en_ioo</text>
<text x="443.4" y="78.4">temp_adi</text>
<text x="484" y="78.4">TEMP_ADI_IN</text>
<text x="94.7" y="84.2">OE</text>
<text x="443.4" y="97.8">fault_ioi</text>
<text x="484" y="97.8">PS_FAULT_IN</text>
<text x="260" y="103.1">RS422_RXP_IN</text>
<text x="252.4" y="124.8">8</text>
<text x="163" y="131.3">rs422_rx</text>
<text x="228.9" y="128.3">2</text>
<text x="228.9" y="131.9">3</text>
<text x="232.4" y="130.1">RO</text>
<text x="248.8" y="130.1">B</text>
<text x="248.8" y="126.6">A</text>
<text x="252.4" y="131.9">6</text>
<text x="252.4" y="128.3">7</text>
<text x="260" y="131.3">RS422_TXM_OUT</text>
<text x="260" y="127.8">RS422_RXM_IN</text>
<text x="163" y="134.9">rs422_tx</text>
<text x="232.4" y="133.6">DI</text>
<text x="248.8" y="133.6">Z</text>
<text x="249" y="137.2">Y</text>
<text x="252.4" y="135.4">5</text>
<text x="44.8" y="143.7">pgc</text>
<text x="44.8" y="147.2">pgd</text>
<text x="57.8" y="144.2">1</text>
<text x="57.8" y="147.7">2</text>
<text x="61.3" y="146">1</text>
<text x="61.3" y="149.5">2</text>
<text x="57.8" y="151.3">3</text>
<text x="57.8" y="154.8">4</text>
<text x="61.3" y="153">3</text>
<text x="260" y="154.3">RS422_TXP_OUT</text>
<text x="521.1" y="154.3">V34V_ADI_IN</text>
<text x="549.9" y="154.8">1</text>
<text x="44.8" y="157.8">mclr</text>
<text x="57.8" y="158.3">5</text>
<text x="61.3" y="156.6">4</text>
<text x="61.3" y="160.1">5</text>
<text x="521.1" y="161.3">TEMP_ADI_IN</text>
<text x="521.1" y="157.8">I34V_ADI_IN</text>
<text x="549.9" y="158.3">2</text>
<text x="549.9" y="161.9">3</text>
<text x="553.4" y="156.6">1</text>
<text x="553.4" y="160.1">2</text>
<text x="521.1" y="164.9">PS_FAULT_IN</text>
<text x="549.9" y="165.4">4</text>
<text x="553.4" y="163.6">3</text>
<text x="553.4" y="167.1">4</text>
<text x="521.1" y="171.9">M10V_EN_OUT</text>
<text x="521.1" y="168.4">P5V_EN_OUT</text>
<text x="549.9" y="168.9">5</text>
<text x="549.9" y="172.4">6</text>
<text x="553.4" y="170.7">5</text>
<text x="521.1" y="175.4">P34V_EN_OUT</text>
<text x="549.9" y="176">7</text>
<text x="549.9" y="179.5">8</text>
<text x="553.4" y="174.2">6</text>
<text x="553.4" y="177.7">7</text>
<text x="549.9" y="183">9</text>
<text x="553.4" y="181.3">8</text>
<text x="553.4" y="184.8">9</text>
<text x="521.1" y="189.5">SSPA_EN_OUT</text>
<text x="547.9" y="186.5">10</text>
<text x="547.9" y="190.1">11</text>
<text x="553.4" y="188.3">10</text>
<text x="553.4" y="191.8">11</text>
<text x="521.1" y="196.6">RS422_RXM_IN</text>
<text x="521.1" y="193.1">RS422_RXP_IN</text>
<text x="547.9" y="193.6">12</text>
<text x="547.9" y="197.1">13</text>
<text x="553.4" y="195.4">12</text>
<text x="521.1" y="200.1">RS422_TXM_OUT 14</text>
<text x="521.1" y="203.7">RS422_TXP_OUT</text>
<text x="553.4" y="198.9">13</text>
<text x="553.4" y="202.4">14</text>
<text x="326.7" y="209.5">VOUT</text>
<text x="329.7" y="206">VIN</text>
<text x="337.1" y="207.7">2</text>
<text x="337.1" y="204.2">3</text>
<text x="547.9" y="204.2">15</text>
<text x="547.9" y="207.7">16</text>
<text x="553.4" y="206">15</text>
<text x="553.4" y="209.5">16</text>
<text x="169.2" y="214.8">VIN</text>
<text x="176.6" y="213">3</text>
<text x="44.3" y="221.8">4</text>
<text x="47.8" y="220.1">4</text>
<text x="166.1" y="218.3">VOUT</text>
<text x="176.6" y="216.5">2</text>
<text x="44.3" y="225.4">3</text>
<text x="47.8" y="227.1">2</text>
<text x="47.8" y="223.6">3</text>
<text x="55.4" y="226.6">M_uart_rx</text>
<text x="44.3" y="232.4">1</text>
<text x="44.3" y="228.9">2</text>
<text x="47.8" y="230.6">1</text>
<text x="55.4" y="230.1">M_uart_tx</text>
<text x="329.9" y="287.1">EP</text>
<text x="335.3" y="285.3">29</text>
<text x="143.6" y="288.3">temp_adi</text>
<text x="143.6" y="291.9">fault_ioi</text>
<text x="167.1" y="292.4">2</text>
<text x="167.1" y="288.9">1</text>
<text x="170.6" y="290.6">PGED3/VREF-/AN2/C2IN1-/SS1#/RPI32/CTED2/RB0</text>
<text x="305.4" y="290.6">AN1/C2IN1+/RA1</text>
<text x="335.3" y="288.9">28 i34v_adi</text>
<text x="335.3" y="292.4">27 v34v_adi</text>
<text x="143.6" y="295.4">pgc</text>
<text x="143.6" y="298.9">pgd</text>
<text x="167.1" y="299.4">4</text>
<text x="167.1" y="295.9">3</text>
<text x="170.6" y="297.7">PGEC1/AN4/C1IN1+/RPI34/RB2</text>
<text x="170.6" y="294.1">PGEC3/VREF+/AN3/OA1OUT/RPI33/CTED1/RB1</text>
<text x="304.5" y="294.1">AN0/OA2OUT/RA0</text>
<text x="322.4" y="297.7">MCLR#</text>
<text x="335.3" y="295.9">26 mclr</text>
<text x="170.6" y="301.2">PGED1/AN5/C1IN1-/RP35/RB3</text>
<text x="167.1" y="310">7</text>
<text x="167.1" y="306.5">6</text>
<text x="170.6" y="311.8">OSC2/CLKO/RA3</text>
<text x="170.6" y="308.3">OSC1/CLKI/RA2</text>
<text x="291.1" y="311.8">RPI46/PWM1H/T3CK/RB14</text>
<text x="291.7" y="308.3">RPI47/PWM1L/T5CK/RB15</text>
<text x="335.3" y="306.5">23</text>
<text x="335.3" y="310">22 io5v_en_ioo</text>
<text x="138.3" y="316.5">test_p1</text>
<text x="143.6" y="313">rs422_rx</text>
<text x="167.1" y="317.1">9</text>
<text x="167.1" y="313.5">8</text>
<text x="170.6" y="315.3">FLT32/RP36/RB4</text>
<text x="290.1" y="315.3">RPI45/PWM2L/CTPLS/RB13</text>
<text x="335.3" y="313.5">21 p5v_en_ioo</text>
<text x="335.3" y="317.1">20 m10v_en_ioo</text>
<text x="143.6" y="323.6">rs422_tx</text>
<text x="143.6" y="320.1">VCC</text>
<text x="170.6" y="318.8">CVREF2O/RP20/T1CK/RA4</text>
<text x="295.7" y="322.4">TDI/RP43/PWM3L/RB11</text>
<text x="300.9" y="318.8">RPI44/PWM2H/RB12</text>
<text x="335.3" y="320.6">19 p34_en_ioo</text>
<text x="143.6" y="327.1">uart_tx</text>
<text x="165.1" y="327.7">12</text>
<text x="165.1" y="324.1">11</text>
<text x="170.6" y="329.4">PGEC2/ASCL2/RP38/RB6</text>
<text x="170.6" y="325.9">PGED2/ASDA2/RP37/RB5</text>
<text x="293.9" y="325.9">TDO/RP42/PWM3H/RB10</text>
<text x="325.4" y="329.4">VCAP</text>
<text x="335.3" y="324.1">18 sspa_en_ioo</text>
<text x="335.3" y="327.7">17</text>
<text x="143.6" y="330.7">uart_rx</text>
<text x="143.6" y="334.2">test_p2</text>
<text x="165.1" y="334.7">14</text>
<text x="165.1" y="331.2">13</text>
<text x="170.6" y="333">SCK1/RP39/INT0/RB7</text>
<text x="335.3" y="334.7">15 test_p3</text>
<text x="170.6" y="336.5">TCK/CVREF1O/ASCL1/SDO1/RP40/T4CK/RB8</text>
<text x="287.8" y="336.5">TMS/ASDA1/SDI1/RP41/RB9</text>
</g>
<g font-size="3.2" fill="#f00">
<text x="73.7" y="61.3">1</text>
<text x="77.2" y="63.1">VCCA</text>
<text x="90.5" y="63.1">VCCB</text>
<text x="100.7" y="61.3">14</text>
<text x="228.9" y="124.8">1</text>
<text x="232.4" y="126.6">VCC</text>
<text x="335.3" y="299.4">25</text>
<text x="324.6" y="301.2">AVDD</text>
<text x="165.1" y="320.6">10</text>
<text x="170.6" y="322.4">VDD</text>
</g>
<g font-size="3.2">
<text x="73.7" y="82.5">7</text>
<text x="77.2" y="84.2">GND</text>
<text x="228.9" y="135.4">4</text>
<text x="232.4" y="137.2">GND</text>
<text x="328.3" y="213">GND</text>
<text x="337.1" y="211.2">1</text>
<text x="167.8" y="221.8">GND</text>
<text x="176.6" y="220.1">1</text>
<text x="167.1" y="303">5</text>
<text x="170.6" y="304.7">VSS</text>
<text x="325.2" y="304.7">AVSS</text>
<text x="335.3" y="303">24</text>
<text x="327.3" y="333">VSS</text>
<text x="335.3" y="331.2">16</text>
</g>
</svg>
